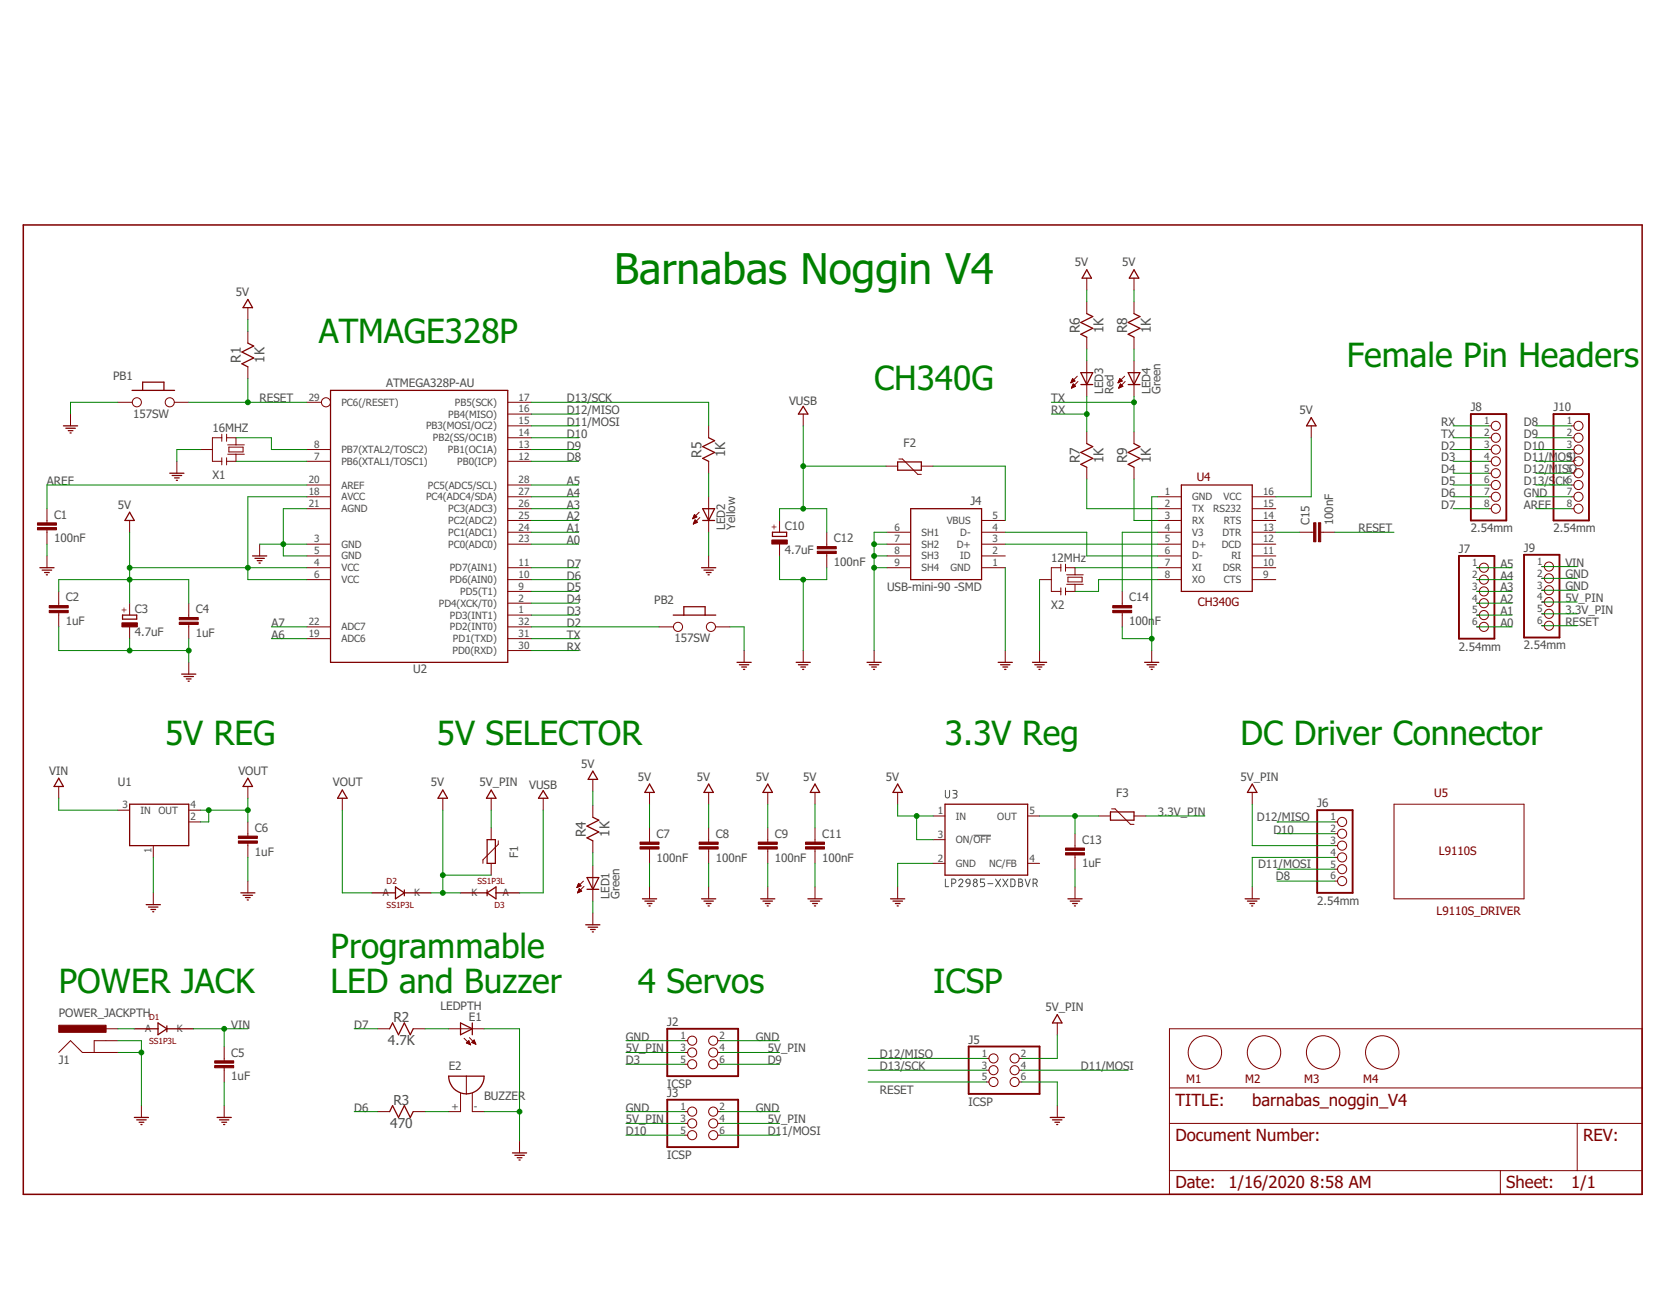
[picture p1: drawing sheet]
<svg xmlns="http://www.w3.org/2000/svg" width="279mm" height="216mm" viewBox="0 0 279 216" stroke-linecap="round" stroke-linejoin="round" font-family="sans-serif">
<g fill="none" stroke="#505050" stroke-width=".17">
<path d="M158.1 132.1v.9a.35 .35 0 0 0 .3 .4 .35 .35 0 0 0 .4-.4v-.9M159.3 132.1h.6l.1 .2-.1 .3h-.4M159.7 132.6a.36 .36 0 0 1 .3 .4 .36 .36 0 0 1-.3 .3h-.4M162.8 139.6h2.9M158.1 146.9v1.3h.5M159.1 147.6h.4a.35 .35 0 0 0 .3-.4 .35 .35 0 0 0-.3-.3h-.4v1.3M160.3 147.2a.34 .34 0 0 1 .5-.3 .34 .34 0 0 1 .1 .5l-.6 .8h.7M161.6 147l.3-.1 .2 .1 .1 .6-.6-.1-.1-.3zM162.2 147.6l-.1 .3-.5 .3M164.6 146.9h-.7v.5h.5a.37 .37 0 0 1 .2 .4 .37 .37 0 0 1-.2 .4h-.5M165.2 147.7h.8M166.5 146.9l.8 1.3"/>
<path d="M167.3 146.9l-.8 1.3M167.7 146.9l.8 1.3M168.5 146.9l-.8 1.3M169 146.9h.5l.2 .3v.7l-.3 .3h-.4zM170.3 146.9l.6 .1v.3l-.2 .1a.36 .36 0 0 1 .3 .4 .36 .36 0 0 1-.3 .4h-.4zM170.3 147.4h.4M171.4 146.9l.4 1.3 .5-1.3M172.7 147.6h.4a.35 .35 0 0 0 .3-.4 .35 .35 0 0 0-.3-.3h-.4v1.3M173.2 147.6l.2 .6"/>
<circle cx="163.1" cy="147.8" r=".35"/>
<circle cx="163.1" cy="147.2" r=".28"/>
</g>
<path d="M3.9 37.6h270.7v162h-270.7z" fill="none" stroke="#800000" stroke-width=".25"/>
<g fill="none" stroke="#800000" stroke-width=".17">
<path d="M41.4 51.4v2M41.4 55.4v1.9M181.7 46.5v2M181.7 50.4v2M181.7 56.3v2M189.6 46.5v2M189.6 50.4v2M189.6 56.3v2M11.8 69.2v2M19.7 67.2h2.4M29.1 67.2h2.5M29.6 77.1v2"/>
<path d="M33.5 75.1h2M37.1 73.2h-1.6v3.9h1.6M37.1 72.6v1.1M37.1 76.5v1.2M37.9 73.2h1.6v1.1M37.9 72.6v1.1M37.9 76.5v1.2M38.1 74.3h2.8M38.1 75.9h2.8M38.3 74.7h2.3v.8h-2.3zM39.5 75.9v1.2h-1.6M41.4 61.3v2"/>
<path d="M51.3 67.2h2.4M51.3 77.1h4M51.3 75.1h4M84.9 67.2h4M84.9 77.1h4M84.9 73.2h4M84.9 75.1h4M84.9 71.2h4M84.9 69.2h4M118.5 71.2v2M118.5 77.1v2M134.3 69.2v2"/>
<path d="M148.1 77.9h2M150.3 76.7h.6l2.6 2.6h.6M154.1 77.9h1.9M179 63.9h.1M179.1 63.8h.2M179.1 63.8h.4M179.2 63.7h.5M179.2 64.8h.1M179.2 63.6h.5M179.2 64.7h.3M179.2 63.5h.4M179.2 64.6h.5"/>
<path d="M179.3 63.4h.2M179.3 64.5h.5M179.3 63.3h.1M179.3 64.5h.4M179.3 63.3l.4 .4-.7 .3zM179.3 64.4h.4M179.4 64.3h.2M179.4 64.2h.1M179.8 64.6l-.3-.4-.3 .7M179.8 64.6l-.6 .3M180.1 62.9l-1.1 1.1M180.2 63.8l-1 1.1"/>
<path d="M181.7 60.3v5.9M181.7 72.2v1.9M181.7 78.1v2M187 63.9h.1M187 63.8h.2M187 63.8h.4M187.1 63.7h.5M187.1 64.8h.1M187.1 63.6h.5M187.1 64.7h.2M187.1 64.6h.5M187.2 63.5h.3"/>
<path d="M187.2 63.4h.2M187.2 64.5h.5M187.2 63.3h.1M187.2 64.5h.4M187.2 63.3l.4 .4-.7 .3zM187.3 64.4h.3M187.3 64.3h.2M187.3 64.2h.1M187.7 64.6l-.4-.4-.3 .7M187.7 64.6l-.7 .3M188 62.9l-1.1 1.1M188.1 63.8l-1.1 1.1"/>
<path d="M189.6 60.3v5.9M189.6 72.2v1.9M189.6 78.1v2M219.2 71.2v2M248.9 77.1h.4M248.9 73.2h.4M248.9 75.1h.4M248.9 71.2h.4M248.9 79.1h.4M262.7 77.1h.5M262.7 73.2h.5M262.7 75.1h.5"/>
<path d="M262.7 71.2h.5M262.7 79.1h.5M7.9 85v2.4M7.9 88.6v2.3M7.9 92.9v2M9.8 98.8v2.4M21.7 87v1.9M43.4 90.9v2M51.3 85h4M51.3 81h4M51.3 83h4M51.3 90.9h4"/>
<path d="M51.3 92.9h4M51.3 96.9h4M51.3 94.9h4M84.9 85h4M84.9 81h4M84.9 83h4M84.9 90.9h4M84.9 88.9h4M84.9 87h4M84.9 98.8h4M84.9 96.9h4M84.9 94.9h4"/>
<path d="M115.8 86.7h.1M115.9 86.6h.1M115.9 86.5h.3M115.9 86.4h.5M115.9 87.5h.1M116 86.3h.5M116 87.5h.2M116 86.2h.4M116 87.4h.4M116 87.3h.6M116.1 86.1h.2M116.1 86.1h.1"/>
<path d="M116.1 87.2h.4M116.1 86l.4 .4-.7 .3zM116.1 87.1h.4M116.2 87h.2M116.2 86.9h.1M116.2 86.9l.4 .4-.7 .3zM116.9 85.6l-1.1 1.1M117 86.5l-1.1 1.1M118.5 83v5.9M118.5 92.9v2M130.3 87v1.9M130.3 90.9v2"/>
<path d="M138.2 88.9v2.4M138.2 92.5v2.4M148.3 90.9h4M148.3 92.9h4M148.3 88.9h4M148.3 94.9h4M164.1 90.9h4M164.1 92.9h4M164.1 88.9h4M164.1 87h4M164.1 94.9h4M173.8 96.9h2"/>
<path d="M177.4 94.9h-1.6v3.9h1.6M177.4 94.3v1.2M177.4 98.2v1.2M178.2 94.9h1.5v1.2M178.2 94.3v1.2M178.2 98.2v1.2M178.4 96.1h2.7M178.4 97.6h2.7M178.6 96.5h2.3v.7h-2.3zM179.7 97.6v1.2h-1.5M187.6 98.8v2.4M193.6 85h3.9"/>
<path d="M193.6 83h3.9M193.6 90.9h3.9M193.6 92.9h3.9M193.6 88.9h3.9M193.6 87h3.9M193.6 96.9h3.9M193.6 94.9h3.9M209.4 85h3.9M209.4 83h3.9M209.4 90.9h3.9M209.4 92.9h3.9M209.4 88.9h3.9"/>
<path d="M209.4 87h3.9M209.4 96.9h3.9M209.4 94.9h3.9M217.3 88.9h2.3M220.8 88.9h2.4M246.9 98.8h.5M246.9 96.9h.5M246.9 94.9h.5M248.9 85h.4M248.9 81h.4M248.9 83h.4M257.8 94.7h.4"/>
<path d="M257.8 96.6h.4M257.8 98.6h.4M262.7 85h.5M262.7 81h.5M262.7 83h.5M9.8 102.4v2.4M21.7 100.8v2M21.7 104.8v1.9M31.6 100.8v2.4M31.6 104.4v2.3M31.6 110.7v1.9M51.3 106.7h4"/>
<path d="M51.3 104.8h4M84.9 106.7h4M84.9 104.8h4M84.9 108.7h4M84.9 102.8h4M84.9 100.8h4M110.2 104.8h2.4M119.6 104.8h2.4M124.4 108.7v2M134.3 108.7v2M146.2 108.7v2M168.1 108.7v2"/>
<path d="M173.8 108.7v2M187.6 102.4v2.4M192.6 108.7v2M246.9 104.8h.5M246.9 102.8h.5M246.9 100.8h.5M257.8 100.6h.4M257.8 102.6h.4M257.8 104.6h.4M9.8 131.4v2M19.7 135.4h2M31.6 135.4h1.9"/>
<path d="M31.6 137.4h1.9M41.4 131.4v2M41.4 137.4v2.3M57.2 133.4v2M74 133.4v2M82.1 133.4v2M82.1 138.3v2M90.8 133.4v2M99.1 130.2v2M99.1 134.6v2M108.6 132.4v2M108.6 138.3v2.4"/>
<path d="M118.5 132.4v2M118.5 138.3v2.4M128.4 132.4v2M128.4 138.3v2.4M136.3 132.4v2M136.3 138.3v2.4M150.1 132.4v2M156 136.4h2M171.8 136.4h2M179.7 139.3v2.4M183.7 136.4h2M185.9 135.2h.6l2.5 2.6h.6"/>
<path d="M189.6 136.4h2M209.4 132.4v2M223.2 137.4h.4M223.2 139.3h.4M233.1 134.4h21.7v15.8h-21.7zM25.6 141.3v2M25.6 149.2v2M41.4 140.9v2.4M41.4 147.2v2M82.1 144.3v1.9M83.3 140.5v.6l-2.5 2.6v.6M96.5 148.3h.1"/>
<path d="M96.5 148.2h.2M96.5 148.1h.4M96.6 148h.5M96.6 149.2h.1M96.6 147.9h.5M96.6 149.1h.3M96.6 147.8h.4M96.6 149h.5M96.7 147.8h.2M96.7 148.9h.5M96.7 147.7h.1M96.7 148.8h.5"/>
<path d="M96.8 147.6l.4 .4-.7 .3zM96.8 148.7h.3M96.8 148.6h.2M96.8 148.5h.1M96.9 148.5l.4 .4-.7 .3zM97.6 147.2l-1.1 1.1M97.6 148.1l-1 1.1M99.1 140.5v2M99.1 144.7v5.9M99.1 152.6v1.9M108.6 141.9v2.4M108.6 148.2v2"/>
<path d="M118.5 141.9v2.4M118.5 148.2v2M128.4 141.9v2.4M128.4 148.2v2M136.3 141.9v2.4M136.3 148.2v2M150.1 148.2v2M156 144.3h2M156 140.3h2M171.8 144.3h2M179.7 142.9v2.3M179.7 148.2v2"/>
<path d="M209.4 148.2v2M223.2 141.3h.4M223.2 143.3h.4M223.2 145.2h.4M223.2 147.2h.4M9.8 175.9l2-2 2 2h5.9M17.7 171.9h2M19.7 173.9h-4v2M37.5 174.9v2.3M37.5 178.4v2.4M63.2 171.9h2M69.1 171.9h2"/>
<path d="M75 171.9h5.9M77.6 173.5l1.1 1.1M78 174.3l.4-.4 .3 .7zM78 179.8v3M78 174.2h.5M78.1 174.3h.5M78.1 174.2h.4M78.2 174.1h.2M78.3 174.4h.3M78.3 174h.1M78.5 174.5h.1M78.5 173.4l1.1 1.1"/>
<path d="M78.7 174.6h.1M78.9 174.2h.5M79 174.2h.5M79 174.1h.4M79.1 174h.3M79.2 173.9h.1M79.2 174.3h.3M79.3 173.8l-.4 .4 .7 .3M79.3 173.8l.3 .7M79.3 173.8h.1M79.4 174.4h.1M114.5 175.9h.5"/>
<path d="M114.5 173.9h.5M114.5 177.8h.5M120 175.9h.5M120 173.9h.5M120 177.8h.5M164.9 176.9h.5M164.9 178.8h.5M170.4 176.9h.5M170.4 178.8h.5M176.8 170.9v2M195.5 171.9h79.1v27.7h-79.1zM23.6 184.8v1.9"/>
<path d="M37.5 184.8v1.9M63.2 185.8h2M69.1 185.8h2M77 182.7v3.1h-2M79 182.7v3.1h1.9M86.9 190.7v2M114.5 187.7h.5M114.5 185.8h.5M114.5 189.7h.5M120 187.7h.5M120 185.8h.5M120 189.7h.5"/>
<path d="M164.9 180.8h.5M170.4 180.8h.5M176.8 184.8v1.9M195.5 187.7h79.1M195.5 195.6h79.1M195.5 181.8h79.1M250.9 195.6v4M263.7 187.7v7.9"/>
<circle cx="22.9" cy="67.2" r=".76"/>
<circle cx="28.4" cy="67.2" r=".76"/>
<circle cx="54.5" cy="67.2" r=".76"/>
<circle cx="250.1" cy="77.1" r=".76"/>
<circle cx="250.1" cy="73.2" r=".76"/>
<circle cx="250.1" cy="75.1" r=".76"/>
<circle cx="250.1" cy="79.1" r=".76"/>
<circle cx="250.1" cy="71.2" r=".76"/>
<circle cx="263.9" cy="73.2" r=".76"/>
<circle cx="263.9" cy="79.1" r=".76"/>
<circle cx="263.9" cy="75.1" r=".76"/>
<circle cx="263.9" cy="71.2" r=".76"/>
<circle cx="263.9" cy="77.1" r=".76"/>
<circle cx="248.1" cy="98.8" r=".76"/>
<circle cx="248.1" cy="94.9" r=".76"/>
<circle cx="248.1" cy="96.9" r=".76"/>
<circle cx="250.1" cy="85" r=".76"/>
<circle cx="250.1" cy="83" r=".76"/>
<circle cx="250.1" cy="81" r=".76"/>
<circle cx="259" cy="96.6" r=".76"/>
<circle cx="259" cy="94.7" r=".76"/>
<circle cx="259" cy="98.6" r=".76"/>
<circle cx="263.9" cy="81" r=".76"/>
<circle cx="263.9" cy="83" r=".76"/>
<circle cx="263.9" cy="85" r=".76"/>
<circle cx="113.4" cy="104.8" r=".76"/>
<circle cx="118.9" cy="104.8" r=".76"/>
<circle cx="248.1" cy="100.8" r=".76"/>
<circle cx="248.1" cy="102.8" r=".76"/>
<circle cx="248.1" cy="104.8" r=".76"/>
<circle cx="259" cy="100.6" r=".76"/>
<circle cx="259" cy="102.6" r=".76"/>
<circle cx="259" cy="104.6" r=".76"/>
<circle cx="224.4" cy="139.3" r=".76"/>
<circle cx="224.4" cy="137.4" r=".76"/>
<circle cx="224.4" cy="147.2" r=".76"/>
<circle cx="224.4" cy="141.3" r=".76"/>
<circle cx="224.4" cy="145.2" r=".76"/>
<circle cx="224.4" cy="143.3" r=".76"/>
<circle cx="115.7" cy="177.8" r=".76"/>
<circle cx="115.7" cy="173.9" r=".76"/>
<circle cx="115.7" cy="175.9" r=".76"/>
<circle cx="119.3" cy="177.8" r=".76"/>
<circle cx="119.3" cy="173.9" r=".76"/>
<circle cx="119.3" cy="175.9" r=".76"/>
<circle cx="166.1" cy="176.9" r=".76"/>
<circle cx="166.1" cy="178.8" r=".76"/>
<circle cx="169.7" cy="176.9" r=".76"/>
<circle cx="169.7" cy="178.8" r=".76"/>
<circle cx="201.5" cy="175.9" r="2.79"/>
<circle cx="211.3" cy="175.9" r="2.79"/>
<circle cx="221.2" cy="175.9" r="2.79"/>
<circle cx="231.1" cy="175.9" r="2.79"/>
<circle cx="115.7" cy="189.7" r=".76"/>
<circle cx="115.7" cy="185.8" r=".76"/>
<circle cx="115.7" cy="187.7" r=".76"/>
<circle cx="119.3" cy="185.8" r=".76"/>
<circle cx="119.3" cy="187.7" r=".76"/>
<circle cx="119.3" cy="189.7" r=".76"/>
<circle cx="166.1" cy="180.8" r=".76"/>
<circle cx="169.7" cy="180.8" r=".76"/>
</g>
<g fill="#800000" stroke="#800000" stroke-width=".17">
<path d="M6.3 88.2h3.1v.3h-3.1z"/>
<path d="M6.3 87.4h3.1v.4h-3.1z"/>
<path d="M30 104h3.1v.4h-3.1z"/>
<path d="M30 103.2h3.1v.4h-3.1z"/>
<path d="M20.4 104.1h2.6v.7h-2.6z"/>
<path d="M8.2 102h3.2v.4h-3.2z"/>
<path d="M8.2 101.2h3.2v.4h-3.2z"/>
<path d="M39.9 140.5h3.1v.4h-3.1z"/>
<path d="M39.9 139.7h3.1v.4h-3.1z"/>
<path d="M220.5 87.4h.3v3.1h-.3z"/>
<path d="M219.6 87.4h.4v3.1h-.4z"/>
<path d="M186.1 102h3.1v.4h-3.1z"/>
<path d="M186.1 101.2h3.1v.4h-3.1z"/>
<path d="M136.7 92.1h3.1v.4h-3.1z"/>
<path d="M136.7 91.3h3.1v.4h-3.1z"/>
<path d="M129.1 90.2h2.5v.7h-2.5z"/>
<path d="M9.8 171.3h7.9v1.2h-7.9z"/>
<path d="M35.9 178.1h3.2v.3h-3.2z"/>
<path d="M35.9 177.3h3.2v.4h-3.2z"/>
<path d="M107 141.5h3.2v.4h-3.2z"/>
<path d="M107 140.7h3.2v.4h-3.2z"/>
<path d="M116.9 141.5h3.2v.4h-3.2z"/>
<path d="M116.9 140.7h3.2v.4h-3.2z"/>
<path d="M126.8 141.5h3.2v.4h-3.2z"/>
<path d="M126.8 140.7h3.2v.4h-3.2z"/>
<path d="M134.7 141.5h3.2v.4h-3.2z"/>
<path d="M134.7 140.7h3.2v.4h-3.2z"/>
<path d="M178.2 142.5h3.1v.4h-3.1z"/>
<path d="M178.2 141.7h3.1v.4h-3.1z"/>
</g>
<g fill="none" stroke="#800000" stroke-width=".21">
<path d="M41.4 50l.8 1.4h-1.6zM41.4 57.3l1 .5-2 1 2 1-2 1 1 .5M181.7 45.1l.8 1.4h-1.6zM181.7 52.4l1 .5-2 1 2 1-2 1 1 .4M189.6 45.1l.8 1.4h-1.6zM189.6 52.4l1 .5-2 1 2 1-2 1 1 .4M10.6 71.2h2.4M11 71.6h1.6M11.4 72h.8M11.7 72.3h.2M22.1 65.2h7.1M23.9 65.2v-1.3h3.5v1.3"/>
<path d="M28.4 79.1h2.4M28.8 79.5h1.6M29.2 79.9h.8M55.3 65.2h29.6v45.5h-29.6zM118.5 73.2l1 .4-2 1 2 1-2 1 1 .5M134.3 67.9l.8 1.3h-1.6zM150.1 77.2h4v1.4h-4zM180.7 62.3h2l-1 2zM180.7 64.3h2M181.7 74.1l1 .5-2 1 2 1-2 1 1 .5M188.6 64.3h2M188.6 62.3h2l-1 2z"/>
<path d="M189.6 74.1l1 .5-2 1 2 1-2 1 1 .5M219.2 69.8l.8 1.4h-1.5zM6.7 94.9h2.3M7 95.3h1.6M7.5 95.7h.7M7.7 96.1h.2M21.7 85.6l.8 1.4h-1.6zM29.5 80.3h.2M42.2 92.9h2.4M42.6 93.3h1.6M43 93.7h.8M43.3 94.1h.2"/>
<path d="M117.3 94.9h2.4M117.5 85h2l-1 2zM117.5 87h2M117.7 95.3h1.6M118.1 95.7h.8M118.4 96.1h.2M129.2 88.9h2.3v.7h-2.3zM152.3 85h11.8v11.9h-11.8zM197.5 81h11.9v17.8h-11.9zM20.5 102.8h2.4v.7h-2.4zM30.4 112.6h2.3M30.8 113.1h1.5"/>
<path d="M31.2 113.5h.7M31.5 113.8h.1M112.6 102.8h7.1M114.3 102.8v-1.4h3.6v1.4M123.2 110.7h2.4M123.6 111.1h1.6M124 111.5h.8M124.3 111.9h.2M133.1 110.7h2.4M133.5 111.1h1.6M133.9 111.5h.8M134.2 111.9h.2"/>
<path d="M145 110.7h2.3M145.4 111.1h1.5M145.8 111.5h.7M146 111.9h.2M166.9 110.7h2.4M167.3 111.1h1.6M167.7 111.5h.8M168 111.9h.2M172.6 110.7h2.4M173 111.1h1.6M173.4 111.5h.8M173.7 111.9h.2"/>
<path d="M191.4 110.7h2.4M191.8 111.1h1.6M192.2 111.5h.8M192.5 111.9h.2M9.8 130l.8 1.4h-1.6zM21.7 134.4h9.9v6.9h-9.9zM41.4 130l.8 1.4h-1.6zM57.2 132l.8 1.4h-1.5zM74 132l.8 1.4h-1.6zM82.1 132l.8 1.4h-1.6zM90.8 132.1l.8 1.3h-1.6zM99.1 136.6l1 .5-2 .9 2 1-2 1 1 .5"/>
<path d="M99.1 128.9l.8 1.3h-1.6zM108.6 131l.8 1.4h-1.6zM118.5 131l.8 1.4h-1.6zM128.4 131l.8 1.4h-1.6zM136.3 131l.8 1.4h-1.6zM150.1 131l.8 1.4h-1.6zM158 134.4h13.8v11.8h-13.8zM185.7 135.7h3.9v1.4h-3.9zM209.4 131l.8 1.4h-1.6zM24.4 151.2h2.4M24.8 151.6h1.6M25.2 152h.8"/>
<path d="M25.5 152.4h.2M40.3 149.2h2.3M40.6 149.6h1.6M41 150h.8M41.3 150.4h.2M62.2 149.2h3.9M66.1 148.2l1.5 1-1.5 1zM67.6 149.2h4.5M67.6 148.7v1M77 149.2h4.4M81.4 149.2l1.5-1v2zM81.4 140.3h1.4v4h-1.4z"/>
<path d="M81.4 148.7v1M82.9 149.2h4M97.9 154.5h2.4M98.1 146.6h2l-1 2zM98.1 148.6h2M98.3 154.9h1.6M98.7 155.3h.8M99 155.7h.2M107.4 150.2h2.4M107.8 150.6h1.6M108.2 151h.8M108.5 151.4h.2"/>
<path d="M117.3 150.2h2.4M117.7 150.6h1.6M118.1 151h.8M118.4 151.4h.2M127.2 150.2h2.4M127.6 150.6h1.6M128 151h.8M128.3 151.4h.2M135.1 150.2h2.4M135.5 150.6h1.6M135.9 151h.8M136.2 151.4h.2"/>
<path d="M148.9 150.2h2.4M149.3 150.6h1.6M149.7 151h.8M150 151.4h.2M178.6 150.2h2.3M178.9 150.6h1.6M179.3 151h.8M179.6 151.4h.2M208.2 150.2h2.4M208.6 150.6h1.6M209 151h.8M209.3 151.4h.2"/>
<path d="M22.5 171.9h3.9M26.4 170.9l1.5 1-1.5 1zM27.9 171.4v1M27.9 171.9h4.4M65.2 171.9l.4-1 1 2 1-2 1 2 .5-1M75 179.8h5.9a2.96 2.96 0 0 1-2.9 3 2.96 2.96 0 0 1-3-3zM77 170.9l2 1-2 1zM79 170.9v2M176.8 169.5l.8 1.4h-1.6zM22.5 186.7h2.3M22.9 187.1h1.5M23.3 187.5h.7"/>
<path d="M23.6 187.9h.1M36.3 186.7h2.4M36.7 187.1h1.6M37.1 187.5h.8M37.4 187.9h.2M65.2 185.8l.4-1 1 1.9 1-1.9 1 1.9 .5-.9M85.7 192.7h2.4M86.1 193.1h1.6M86.5 193.5h.8M86.8 193.8h.2M175.6 186.7h2.4M176 187.1h1.6"/>
<path d="M176.4 187.5h.8M176.7 187.9h.2"/>
</g>
<path d="M245.9 69.2h6v17.8h-6zM259.8 69.2h5.9v17.8h-5.9zM243.9 92.9h6v13.8h-6zM254.8 92.7h6v13.8h-6zM220.2 135.4h6v13.8h-6zM111.6 171.9h11.8v7.9h-11.8zM162 174.9h11.8v7.9h-11.8zM111.6 183.8h11.8v7.9h-11.8z" fill="none" stroke="#800000" stroke-width=".32"/>
<g fill="none" stroke="#008000" stroke-width=".17">
<path d="M41.4 53.4v2M181.7 48.5v1.9M181.7 58.3v2M189.6 48.5v1.9M189.6 58.3v2M19.7 67.2h-7.9v2M31.6 67.2h19.7M33.5 75.1h-3.9v2M39.5 77.1h11.8M39.5 73.2h5.9v1.9h5.9M41.4 63.3v3.9M88.9 77.1h7.9"/>
<path d="M88.9 75.1h7.9M88.9 67.2h29.6v4M88.9 71.2h7.9M88.9 73.2h7.9M88.9 69.2h7.9M118.5 79.1v3.9M134.3 71.2v13.8M134.3 77.9h13.8M156 77.9h12.1v9.1M175.8 67.2h13.8M175.8 69.2h5.9M181.7 66.2v6"/>
<path d="M189.6 66.2v6M219.2 73.2v9.8h-5.9M243 79.1h5.9M243 77.1h5.9M243 75.1h5.9M243 71.2h5.9M243 73.2h5.9M256.8 79.1h5.9M256.8 77.1h5.9M256.8 75.1h5.9M256.8 71.2h5.9M256.8 73.2h5.9"/>
<path d="M7.9 90.9v2M9.8 98.8v-1.9h21.8v3.9M21.7 94.9h29.6M21.7 88.9v11.9M43.4 90.9h7.9M51.3 81h-43.4v4M51.3 83h-9.9v13.9h9.9M51.3 85h-3.9v7.9h3.9M88.9 98.8h7.9M88.9 81h7.9M88.9 88.9h7.9M88.9 96.9h7.9"/>
<path d="M88.9 83h7.9M88.9 94.9h7.9M88.9 85h7.9M88.9 87h7.9M88.9 90.9h7.9M118.5 88.9v4M130.3 92.9v4h7.9v-2M130.3 87v-2h7.9v3.9M134.3 96.9v11.8M146.2 94.9h2.1M146.2 90.9h2.1M146.2 92.9h2.1"/>
<path d="M148.3 88.9h-2.1v19.8M168.1 88.9h13.6v4h11.9M168.1 90.9h25.5M168.1 94.9v13.8M173.8 96.9v11.8M179.7 94.9h13.9M181.7 80.1v4.9h11.9M189.6 80.1v6.9h4M193.6 96.9h-9.9v1.9h-4M193.6 88.9h-6v9.9M193.6 83h-1v25.7M213.3 88.9h4"/>
<path d="M223.2 88.9h9.9M243 81h5.9M243 83h5.9M243 85h5.9M246.9 98.8h5.9M246.9 96.9h5.9M246.9 94.9h5.9M256.8 81h5.9M256.8 83h5.9M256.8 85h5.9M257.8 94.7h5.9M257.8 96.6h5.9"/>
<path d="M257.8 98.6h5.9M9.8 104.8v3.9h21.8M21.7 106.7v2M31.6 106.7v4M45.4 104.8h5.9M45.4 106.7h5.9M88.9 100.8h7.9M88.9 102.8h7.9M88.9 104.8h21.3M88.9 106.7h7.9M88.9 108.7h7.9M122 104.8h2.4v3.9"/>
<path d="M187.6 104.8v1.9h5M246.9 100.8h5.9M246.9 102.8h5.9M246.9 104.8h5.9M257.8 104.6h5.9M257.8 100.6h5.9M257.8 102.6h5.9M9.8 133.4v2h9.9M33.5 135.4h7.9M34.9 135.4v2h-1.4M41.4 133.4v4M57.2 135.4v13.8h5"/>
<path d="M74 135.4v13.8M82.1 135.4v2.9M90.8 135.4v13.8h-3.9M99.1 132.2v2.4M108.6 134.4v3.9M118.5 134.4v3.9M128.4 134.4v3.9M136.3 134.4v3.9M150.1 134.4v2h5.9M153.3 136.4v3.9h2.7M173.8 136.4h9.9M179.7 136.4v2.9"/>
<path d="M191.6 136.4h9.9M209.4 134.4v6.9h13.8M213.5 139.3h9.7M213.5 137.4h9.7M25.6 143.3v5.9M41.4 143.3v3.9M72.1 149.2h4.9M74 146.2h8.1M99.1 142.5v2.2M99.1 150.6v2M108.6 144.3v3.9M118.5 144.3v3.9"/>
<path d="M128.4 144.3v3.9M136.3 144.3v3.9M156 144.3h-5.9v3.9M179.7 145.2v3M213.5 147.2h9.7M213.5 145.2h9.7M223.2 143.3h-13.8v4.9M19.7 171.9h2.8M19.7 173.9h3.9v10.9M19.7 175.9h3.9M32.3 171.9h9.1M37.5 171.9v3"/>
<path d="M59.2 171.9h4M71.1 171.9h3.9M80.9 171.9h6v18.8M104.7 177.8h9.8M104.7 173.9h9.8M104.7 175.9h9.8M120.5 177.8h9.8M120.5 173.9h9.8M120.5 175.9h9.8M145.2 178.8h19.7M145.2 176.9h19.7M170.9 178.8h17.7"/>
<path d="M176.8 172.9v4h-5.9M37.5 180.8v4M59.2 185.8h4M71.1 185.8h3.9M80.9 185.8h6M104.7 185.8h9.8M104.7 189.7h9.8M104.7 187.7h9.8M120.5 185.8h9.8M120.5 189.7h9.8M120.5 187.7h9.8M145.2 180.8h19.7"/>
<path d="M170.9 180.8h5.9v4"/>
</g>
<g fill="#008000" stroke="#008000" stroke-width=".17">
<circle cx="41.4" cy="67.2" r=".4"/>
<circle cx="37.5" cy="171.9" r=".4"/>
<circle cx="134.3" cy="85" r=".4"/>
<circle cx="134.3" cy="77.9" r=".4"/>
<circle cx="181.7" cy="69.2" r=".4"/>
<circle cx="189.6" cy="67.2" r=".4"/>
<circle cx="34.9" cy="135.4" r=".4"/>
<circle cx="41.4" cy="135.4" r=".4"/>
<circle cx="31.6" cy="108.7" r=".4"/>
<circle cx="21.7" cy="108.7" r=".4"/>
<circle cx="47.4" cy="90.9" r=".4"/>
<circle cx="146.2" cy="90.9" r=".4"/>
<circle cx="146.2" cy="92.9" r=".4"/>
<circle cx="146.2" cy="94.9" r=".4"/>
<circle cx="134.3" cy="96.9" r=".4"/>
<circle cx="23.6" cy="175.9" r=".4"/>
<circle cx="86.9" cy="185.8" r=".4"/>
<circle cx="192.6" cy="106.7" r=".4"/>
<circle cx="74" cy="149.2" r=".4"/>
<circle cx="74" cy="146.2" r=".4"/>
<circle cx="41.4" cy="94.9" r=".4"/>
<circle cx="21.7" cy="94.9" r=".4"/>
<circle cx="21.7" cy="96.9" r=".4"/>
<circle cx="153.3" cy="136.4" r=".4"/>
<circle cx="179.7" cy="136.4" r=".4"/>
</g>
<text font-size="7.1" fill="#008000" x="102.7" y="47.5">Barnabas Noggin V4</text>
<g font-size="5.6" fill="#008000">
<text x="53.3" y="57.3">ATMAGE328P</text>
<text x="146.2" y="65.2">CH340G</text>
<text x="225.2" y="61.3">Female Pin Headers</text>
<text x="27.6" y="124.5">5V REG</text>
<text x="73" y="124.5">5V SELECTOR</text>
<text x="158" y="124.5">3.3V Reg</text>
<text x="207.4" y="124.5">DC Driver Connector</text>
<text x="55.3" y="160.1">Programmable</text>
<text x="9.8" y="166">POWER JACK</text>
<text x="55.3" y="166">LED and Buzzer</text>
<text x="106.6" y="166">4 Servos</text>
<text x="156" y="166">ICSP</text>
</g>
<g font-size="2.8" fill="#800000">
<text x="196.5" y="184.8">TITLE:</text>
<text x="209.4" y="184.8">barnabas_noggin_V4</text>
<text x="196.5" y="190.7">Document Number:</text>
<text x="264.7" y="190.7">REV:</text>
<text x="196.5" y="198.6">Date:</text>
<text x="205.4" y="198.6">1/16/2020</text>
<text x="219.1" y="198.6">8:58 AM</text>
<text x="251.9" y="198.6">Sheet:</text>
<text x="262.7" y="198.6">1/1</text>
</g>
<g font-size="2.3" fill="#505050">
<text x="180.5" y="55.7" transform="rotate(-90 180.5 55.7)">R6</text>
<text x="184.5" y="55.7" transform="rotate(-90 184.5 55.7)">1K</text>
<text x="188.4" y="55.7" transform="rotate(-90 188.4 55.7)">R8</text>
<text x="192.4" y="55.7" transform="rotate(-90 192.4 55.7)">1K</text>
<text x="40.3" y="60.6" transform="rotate(-90 40.3 60.6)">R1</text>
<text x="44.2" y="60.6" transform="rotate(-90 44.2 60.6)">1K</text>
<text x="117.3" y="76.5" transform="rotate(-90 117.3 76.5)">R5</text>
<text x="121.3" y="76.4" transform="rotate(-90 121.3 76.4)">1K</text>
<text x="180.5" y="77.4" transform="rotate(-90 180.5 77.4)">R7</text>
<text x="184.5" y="77.4" transform="rotate(-90 184.5 77.4)">1K</text>
<text x="188.4" y="77.4" transform="rotate(-90 188.4 77.4)">R9</text>
<text x="192.4" y="77.4" transform="rotate(-90 192.4 77.4)">1K</text>
<text x="98" y="139.9" transform="rotate(-90 98 139.9)">R4</text>
<text x="101.9" y="139.8" transform="rotate(-90 101.9 139.8)">1K</text>
<text x="65.8" y="170.8">R2</text>
<text x="64.9" y="174.7">4.7K</text>
<text x="65.8" y="184.6">R3</text>
<text x="65.3" y="188.5">470</text>
</g>
<g font-size="1.9" fill="#505050">
<text x="179.7" y="44.5">5V</text>
<text x="187.6" y="44.5">5V</text>
<text x="39.5" y="49.4">5V</text>
<text x="18.9" y="63.5">PB1</text>
<text x="64.6" y="64.7">ATMEGA328P-AU</text>
<text x="184.5" y="65.8" transform="rotate(-90 184.5 65.8)">LED3</text>
<text x="186.2" y="65.8" transform="rotate(-90 186.2 65.8)">Red</text>
<text x="192.4" y="65.8" transform="rotate(-90 192.4 65.8)">LED4</text>
<text x="194.1" y="65.8" transform="rotate(-90 194.1 65.8)">Green</text>
<text x="22.3" y="69.8">157SW</text>
<text x="43.4" y="67.2">RESET</text>
<text x="94.8" y="71.2">D11/MOSI</text>
<text x="94.8" y="69.2">D12/MISO</text>
<text x="94.8" y="67.2">D13/SCK</text>
<text x="131.9" y="67.6">VUSB</text>
<text x="175.8" y="69.2">RX</text>
<text x="175.8" y="67.2">TX</text>
<text x="217.3" y="69.2">5V</text>
<text x="241" y="71.2">RX</text>
<text x="245.9" y="68.7">J8</text>
<text x="254.8" y="71.2">D8</text>
<text x="259.8" y="68.7">J10</text>
<text x="35.5" y="72.2">16MHZ</text>
<text x="94.8" y="77.1">D8</text>
<text x="94.8" y="75.1">D9</text>
<text x="94.8" y="73.1">D10</text>
<text x="151.1" y="74.7">F2</text>
<text x="241" y="77.1">D3</text>
<text x="241" y="75.1">D2</text>
<text x="241" y="73.1">TX</text>
<text x="254.8" y="73.1">D9</text>
<text x="254.8" y="75.1">D10</text>
<text x="254.8" y="77.1">D11/MOSI</text>
<text x="7.8" y="81">AREF</text>
<text x="35.5" y="80.1">X1</text>
<text x="94.8" y="83">A4</text>
<text x="94.8" y="81">A5</text>
<text x="241" y="81">D5</text>
<text x="241" y="79.1">D4</text>
<text x="241" y="83">D6</text>
<text x="254.8" y="79.1">D12/MISO</text>
<text x="254.8" y="81">D13/S</text>
<text x="254.8" y="83">GND</text>
<text x="260.1" y="81">CK</text>
<text x="9" y="86.7">C1</text>
<text x="19.7" y="85">5V</text>
<text x="94.8" y="85">A3</text>
<text x="94.8" y="87">A2</text>
<text x="94.8" y="88.9">A1</text>
<text x="121.3" y="88.6" transform="rotate(-90 121.3 88.6)">LED2</text>
<text x="122.9" y="88.6" transform="rotate(-90 122.9 88.6)">Yellow</text>
<text x="131.2" y="88.6">C10</text>
<text x="162.3" y="84.4">J4</text>
<text x="219" y="87.8" transform="rotate(-90 219 87.8)">C15</text>
<text x="222.9" y="87.8" transform="rotate(-90 222.9 87.8)">100nF</text>
<text x="227.2" y="88.9">RESET</text>
<text x="241" y="85">D7</text>
<text x="245.9" y="88.9">2.54mm</text>
<text x="254.8" y="85">AREF</text>
<text x="259.8" y="88.9">2.54mm</text>
<text x="9" y="90.6">100nF</text>
<text x="94.8" y="94.9">D7</text>
<text x="94.8" y="90.9">A0</text>
<text x="131.2" y="92.5">4.7uF</text>
<text x="139.4" y="94.6">100nF</text>
<text x="139.4" y="90.6">C12</text>
<text x="175.8" y="93.9">12MHz</text>
<text x="244" y="92.4">J7</text>
<text x="250.9" y="94.9">A5</text>
<text x="254.8" y="92.2">J9</text>
<text x="261.7" y="94.7">VIN</text>
<text x="11" y="100.5">C2</text>
<text x="94.8" y="98.8">D5</text>
<text x="94.8" y="100.8">D4</text>
<text x="94.8" y="96.9">D6</text>
<text x="109.4" y="101">PB2</text>
<text x="148.3" y="98.8">USB-mini-90 -SMD</text>
<text x="175.8" y="101.8">X2</text>
<text x="188.8" y="100.5">C14</text>
<text x="250.9" y="98.8">A3</text>
<text x="250.9" y="100.8">A2</text>
<text x="250.9" y="96.9">A4</text>
<text x="261.7" y="96.7">GND</text>
<text x="261.7" y="98.6">GND</text>
<text x="261.7" y="100.6">5V_PIN</text>
<text x="11" y="104.5">1uF</text>
<text x="22.6" y="106.4">4.7uF</text>
<text x="22.6" y="102.4">C3</text>
<text x="32.7" y="106.4">1uF</text>
<text x="32.7" y="102.5">C4</text>
<text x="45.4" y="106.7">A6</text>
<text x="45.4" y="104.8">A7</text>
<text x="94.8" y="102.8">D3</text>
<text x="94.8" y="104.8">D2</text>
<text x="94.8" y="106.7">TX</text>
<text x="112.8" y="107.3">157SW</text>
<text x="188.8" y="104.5">100n</text>
<text x="193.1" y="104.5">F</text>
<text x="250.9" y="102.8">A1</text>
<text x="250.9" y="104.8">A0</text>
<text x="261.7" y="104.6">RESET</text>
<text x="261.7" y="102.6">3.3V_PIN</text>
<text x="69.1" y="112.5">U2</text>
<text x="94.8" y="108.7">RX</text>
<text x="244" y="108.7">2.54mm</text>
<text x="254.8" y="108.5">2.54mm</text>
<text x="8.2" y="129.4">VIN</text>
<text x="19.7" y="131.4">U1</text>
<text x="39.9" y="129.4">VOUT</text>
<text x="55.7" y="131.4">VOUT</text>
<text x="72.1" y="131.4">5V</text>
<text x="80.2" y="131.4">5V_PIN</text>
<text x="88.5" y="131.8">VUSB</text>
<text x="97.2" y="128.3">5V</text>
<text x="106.6" y="130.4">5V</text>
<text x="116.5" y="130.4">5V</text>
<text x="126.4" y="130.4">5V</text>
<text x="134.3" y="130.4">5V</text>
<text x="148.1" y="130.4">5V</text>
<text x="207.4" y="130.4">5V_PIN</text>
<text x="186.7" y="133.2">F3</text>
<text x="193.6" y="136.4">3.3V_PIN</text>
<text x="210.2" y="137.2">D12/MISO</text>
<text x="220.2" y="134.9">J6</text>
<text x="42.6" y="143">1uF</text>
<text x="42.6" y="139">C6</text>
<text x="86.7" y="143.4" transform="rotate(-90 86.7 143.4)">F1</text>
<text x="109.8" y="144">100nF</text>
<text x="109.8" y="140">C7</text>
<text x="119.7" y="144">100nF</text>
<text x="119.7" y="140">C8</text>
<text x="129.6" y="144">100nF</text>
<text x="129.6" y="140">C9</text>
<text x="137.5" y="144">100nF</text>
<text x="137.5" y="140">C11</text>
<text x="180.9" y="141">C13</text>
<text x="212.9" y="139.3">D10</text>
<text x="180.9" y="145">1uF</text>
<text x="210.4" y="145.1">D11/MOSI</text>
<text x="213.3" y="147">D8</text>
<text x="101.9" y="150.2" transform="rotate(-90 101.9 150.2)">LED1</text>
<text x="103.6" y="150.2" transform="rotate(-90 103.6 150.2)">Green</text>
<text x="220.2" y="151.2">2.54mm</text>
<text x="9.8" y="169.9">POWER_JACKPTH</text>
<text x="38.7" y="171.9">VIN</text>
<text x="59.2" y="171.9">D7</text>
<text x="73.6" y="168.9">LEDPTH</text>
<text x="78.4" y="170.5">E1</text>
<text x="104.7" y="173.9">GND</text>
<text x="111.6" y="171.4">J2</text>
<text x="126.4" y="173.9">GND</text>
<text x="174.8" y="169">5V_PIN</text>
<text x="9.8" y="177.8">J1</text>
<text x="38.7" y="176.6">C5</text>
<text x="75" y="178.8">E2</text>
<text x="104.7" y="177.8">D3</text>
<text x="104.7" y="175.9">5V_PIN</text>
<text x="128.4" y="177.8">D9</text>
<text x="128.4" y="175.9">5V_PIN</text>
<text x="147.1" y="176.9">D12/MISO</text>
<text x="147.1" y="178.8">D13/SCK</text>
<text x="162" y="174.4">J5</text>
<text x="180.7" y="178.8">D11/MOSI</text>
<text x="38.7" y="180.5">1uF</text>
<text x="59.2" y="185.8">D6</text>
<text x="81" y="183.8">BUZZER</text>
<text x="104.7" y="185.8">GND</text>
<text x="111.6" y="181.8">ICSP</text>
<text x="111.6" y="183.3">J3</text>
<text x="126.4" y="185.8">GND</text>
<text x="147.1" y="182.8">RESET</text>
<text x="162" y="184.8">ICSP</text>
<text x="104.7" y="189.7">D10</text>
<text x="104.7" y="187.7">5V_PIN</text>
<text x="128.4" y="189.7">D11/MOSI</text>
<text x="128.4" y="187.7">5V_PIN</text>
<text x="111.6" y="193.7">ICSP</text>
</g>
<g font-size="1.9" fill="#800000">
<text x="200.1" y="80.5">U4</text>
<text x="200.3" y="101.2">CH340G</text>
<text x="239.8" y="133.2">U5</text>
<text x="240.6" y="142.9">L9110S</text>
<text x="240.2" y="153">L9110S_DRIVER</text>
<text x="198.3" y="181">M1</text>
<text x="208.2" y="181">M2</text>
<text x="218.1" y="181">M3</text>
<text x="227.9" y="181">M4</text>
</g>
<g font-size="1.7" fill="#505050">
<text x="51.6" y="66.9">29</text>
<text x="57.1" y="67.8">PC6(/RESET)</text>
<text x="71.2" y="71.8">PB3(MOSI/OC2)</text>
<text x="75" y="69.8">PB4(MISO)</text>
<text x="76.1" y="67.8">PB5(SCK)</text>
<text x="86.7" y="70.9">15</text>
<text x="86.7" y="68.9">16</text>
<text x="86.7" y="66.9">17</text>
<text x="248.1" y="70.9">1</text>
<text x="262" y="70.9">1</text>
<text x="52.5" y="76.8">7</text>
<text x="52.5" y="74.8">8</text>
<text x="57.1" y="77.7">PB6(XTAL1/TOSC1)</text>
<text x="57.1" y="75.7">PB7(XTAL2/TOSC2)</text>
<text x="72.4" y="73.7">PB2(SS/OC1B)</text>
<text x="74.9" y="75.7">PB1(OC1A)</text>
<text x="76.4" y="77.7">PB0(ICP)</text>
<text x="86.7" y="76.8">12</text>
<text x="86.7" y="74.8">13</text>
<text x="86.7" y="72.9">14</text>
<text x="248.1" y="72.9">2</text>
<text x="248.1" y="74.8">3</text>
<text x="248.1" y="76.8">4</text>
<text x="262" y="72.9">2</text>
<text x="262" y="74.8">3</text>
<text x="262" y="76.8">4</text>
<text x="51.6" y="80.8">20</text>
<text x="51.6" y="82.7">18</text>
<text x="57.1" y="81.6">AREF</text>
<text x="57.1" y="83.6">AVCC</text>
<text x="71.2" y="83.6">PC4(ADC4/SDA)</text>
<text x="71.5" y="81.6">PC5(ADC5/SCL)</text>
<text x="86.7" y="82.7">27</text>
<text x="86.7" y="80.8">28</text>
<text x="194.8" y="82.7">1</text>
<text x="199.3" y="83.6">GND</text>
<text x="204.6" y="83.6">VCC</text>
<text x="211.2" y="82.7">16</text>
<text x="248.1" y="78.8">5</text>
<text x="248.1" y="80.8">6</text>
<text x="248.1" y="82.7">7</text>
<text x="262" y="78.8">5</text>
<text x="262" y="80.8">6</text>
<text x="262" y="82.7">7</text>
<text x="51.6" y="84.7">21</text>
<text x="57.1" y="85.6">AGND</text>
<text x="74.9" y="89.5">PC1(ADC1)</text>
<text x="74.9" y="87.6">PC2(ADC2)</text>
<text x="74.9" y="85.6">PC3(ADC3)</text>
<text x="86.7" y="88.7">24</text>
<text x="86.7" y="86.7">25</text>
<text x="86.7" y="84.7">26</text>
<text x="149.5" y="88.7">6</text>
<text x="154.1" y="89.5">SH1</text>
<text x="158.3" y="87.6">VBUS</text>
<text x="160.6" y="89.5">D-</text>
<text x="165.9" y="88.7">4</text>
<text x="165.9" y="86.7">5</text>
<text x="194.8" y="86.7">3</text>
<text x="194.8" y="84.7">2</text>
<text x="194.8" y="88.7">4</text>
<text x="199.3" y="87.6">RX</text>
<text x="199.3" y="85.6">TX</text>
<text x="199.3" y="89.5">V3</text>
<text x="202.9" y="85.6">RS232</text>
<text x="204.4" y="89.5">DTR</text>
<text x="204.6" y="87.6">RTS</text>
<text x="211.2" y="88.7">13</text>
<text x="211.2" y="84.7">15</text>
<text x="211.2" y="86.7">14</text>
<text x="248.1" y="84.7">8</text>
<text x="262" y="84.7">8</text>
<text x="52.5" y="90.6">3</text>
<text x="52.5" y="92.6">5</text>
<text x="52.5" y="94.6">4</text>
<text x="57.1" y="91.5">GND</text>
<text x="57.1" y="93.5">GND</text>
<text x="57.1" y="95.5">VCC</text>
<text x="74.9" y="91.5">PC0(ADC0)</text>
<text x="75.2" y="95.5">PD7(AIN1)</text>
<text x="86.7" y="90.6">23</text>
<text x="86.7" y="94.6">11</text>
<text x="149.5" y="90.6">7</text>
<text x="149.5" y="92.6">8</text>
<text x="149.5" y="94.6">9</text>
<text x="154.1" y="91.5">SH2</text>
<text x="154.1" y="93.5">SH3</text>
<text x="154.1" y="95.5">SH4</text>
<text x="158.9" y="95.5">GND</text>
<text x="160" y="91.5">D+</text>
<text x="160.6" y="93.5">ID</text>
<text x="165.9" y="90.6">3</text>
<text x="165.9" y="94.6">1</text>
<text x="165.9" y="92.6">2</text>
<text x="194.8" y="90.6">5</text>
<text x="194.8" y="92.6">6</text>
<text x="194.8" y="94.6">7</text>
<text x="199.3" y="91.5">D+</text>
<text x="199.3" y="93.5">D-</text>
<text x="199.3" y="95.5">XI</text>
<text x="204.3" y="91.5">DCD</text>
<text x="204.4" y="95.5">DSR</text>
<text x="205.9" y="93.5">RI</text>
<text x="211.2" y="90.6">12</text>
<text x="211.2" y="94.6">10</text>
<text x="211.2" y="92.6">11</text>
<text x="246.2" y="94.6">1</text>
<text x="257" y="94.4">1</text>
<text x="52.5" y="96.6">6</text>
<text x="57.1" y="97.4">VCC</text>
<text x="73.4" y="101.4">PD4(XCK/T0)</text>
<text x="75.2" y="97.4">PD6(AIN0)</text>
<text x="76.9" y="99.4">PD5(T1)</text>
<text x="86.7" y="100.5">2</text>
<text x="86.7" y="98.6">9</text>
<text x="86.7" y="96.6">10</text>
<text x="194.8" y="96.6">8</text>
<text x="199.3" y="97.4">XO</text>
<text x="204.7" y="97.4">CTS</text>
<text x="211.2" y="96.6">9</text>
<text x="246.2" y="96.6">2</text>
<text x="246.2" y="98.6">3</text>
<text x="246.2" y="100.5">4</text>
<text x="257" y="96.4">2</text>
<text x="257" y="98.4">3</text>
<text x="257" y="100.3">4</text>
<text x="51.6" y="106.5">19</text>
<text x="51.6" y="104.5">22</text>
<text x="57.1" y="107.3">ADC6</text>
<text x="57.1" y="105.3">ADC7</text>
<text x="75.2" y="105.3">PD2(INT0)</text>
<text x="75.2" y="103.4">PD3(INT1)</text>
<text x="75.7" y="107.3">PD1(TXD)</text>
<text x="86.7" y="106.5">31</text>
<text x="86.7" y="104.5">32</text>
<text x="86.7" y="102.5">1</text>
<text x="246.2" y="102.5">5</text>
<text x="246.2" y="104.5">6</text>
<text x="257" y="102.3">5</text>
<text x="257" y="104.3">6</text>
<text x="75.7" y="109.3">PD0(RXD)</text>
<text x="86.7" y="108.4">30</text>
<text x="20.5" y="135.1">3</text>
<text x="23.5" y="136">IN</text>
<text x="26.5" y="136">OUT</text>
<text x="31.8" y="135.1">4</text>
<text x="31.8" y="137.1">2</text>
<text x="156.8" y="136.1">1</text>
<text x="159.8" y="137">IN</text>
<text x="166.8" y="137">OUT</text>
<text x="172.1" y="136.1">5</text>
<text x="222.5" y="137.1">1</text>
<text x="25.4" y="142.5" transform="rotate(-90 25.4 142.5)">1</text>
<text x="156.8" y="144">2</text>
<text x="156.8" y="140">3</text>
<text x="159.8" y="140.9">ON/OFF</text>
<text x="172.1" y="144">4</text>
<text x="222.5" y="139">2</text>
<text x="222.5" y="141">3</text>
<text x="222.5" y="143">4</text>
<text x="64" y="149.8">A</text>
<text x="69.3" y="149.8">K</text>
<text x="78.8" y="149.8">K</text>
<text x="84.1" y="149.8">A</text>
<text x="159.8" y="144.9">GND</text>
<text x="165.4" y="144.9">NC/FB</text>
<text x="222.5" y="145">5</text>
<text x="222.5" y="147">6</text>
<text x="24.3" y="172.5">A</text>
<text x="29.6" y="172.5">K</text>
<text x="113.8" y="173.6">1</text>
<text x="120.3" y="173.6">2</text>
<text x="113.8" y="175.6">3</text>
<text x="113.8" y="177.6">5</text>
<text x="120.3" y="175.6">4</text>
<text x="120.3" y="177.6">6</text>
<text x="164.2" y="176.6">1</text>
<text x="164.2" y="178.6">3</text>
<text x="170.7" y="176.6">2</text>
<text x="170.7" y="178.6">4</text>
<text x="75.5" y="185.5">+</text>
<text x="79.3" y="185.5">-</text>
<text x="113.8" y="185.5">1</text>
<text x="120.3" y="185.5">2</text>
<text x="164.2" y="180.5">5</text>
<text x="170.7" y="180.5">6</text>
<text x="113.8" y="187.5">3</text>
<text x="113.8" y="189.4">5</text>
<text x="120.3" y="187.5">4</text>
<text x="120.3" y="189.4">6</text>
</g>
<g font-size="1.4" fill="#800000">
<text x="129.9" y="88.6" transform="rotate(-90 129.9 88.6)">+</text>
<text x="21.2" y="102.5" transform="rotate(-90 21.2 102.5)">+</text>
<text x="64.6" y="147.7">D2</text>
<text x="79.9" y="147.7">SS1P3L</text>
<text x="64.6" y="151.7">SS1P3L</text>
<text x="82.7" y="151.7">D3</text>
<text x="24.9" y="170.4">D1</text>
<text x="24.9" y="174.4">SS1P3L</text>
</g>
</svg>
